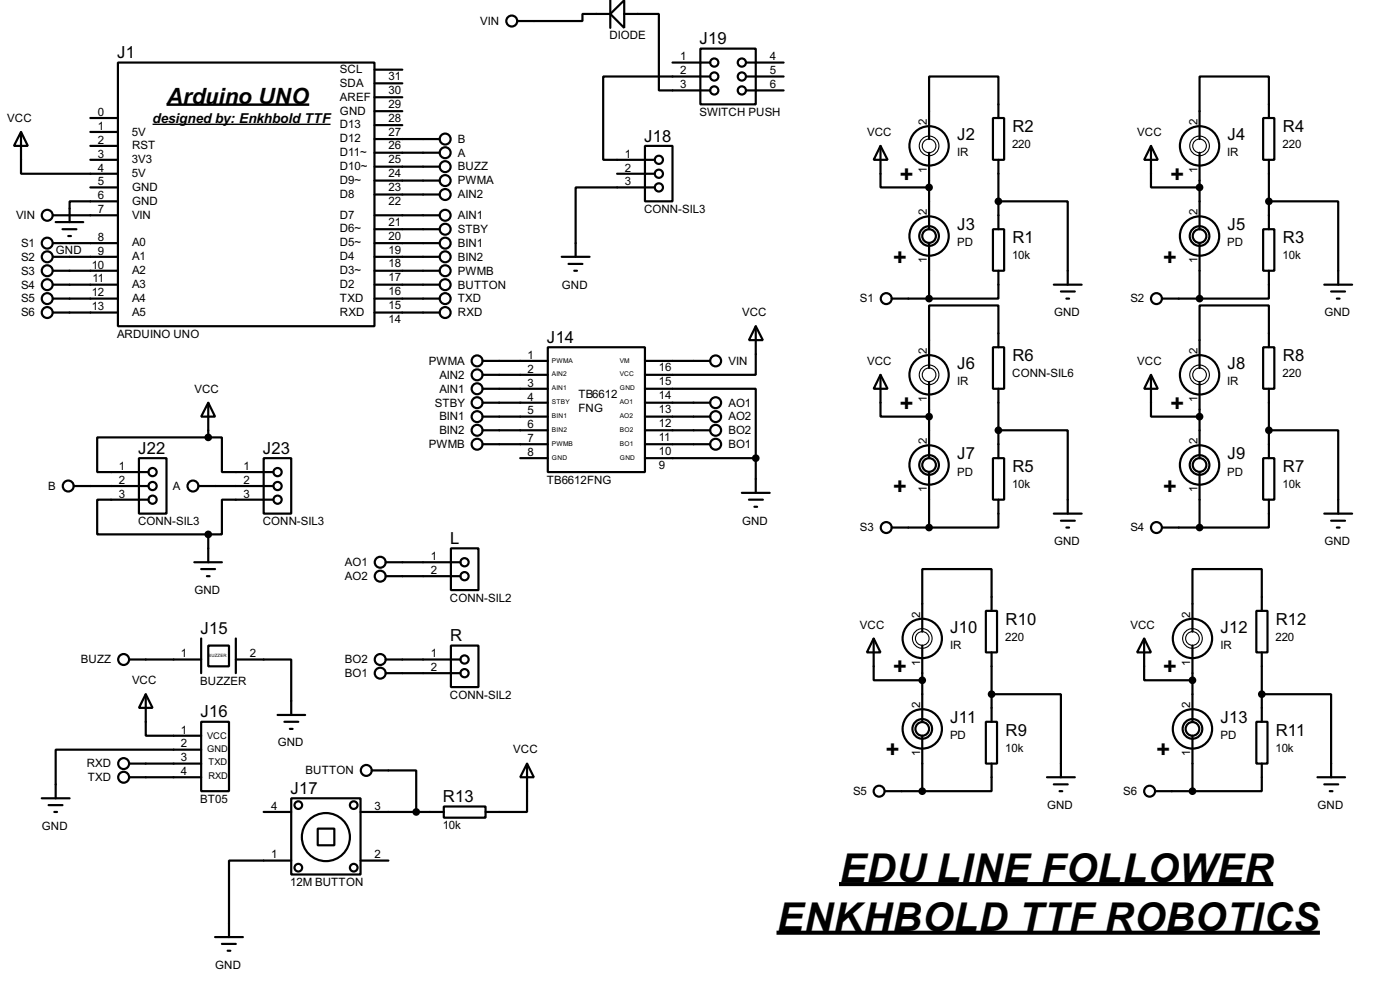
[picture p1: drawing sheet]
<svg xmlns="http://www.w3.org/2000/svg" width="256mm" height="180mm" viewBox="0 0 256 180" stroke-linecap="round" stroke-linejoin="round" font-family="sans-serif">
<g fill="none" stroke="#000" stroke-width=".4">
<path d="M21.6 11.5h47v48.2h-47zM68.6 17.8h5.1M68.6 15.3h5.1M68.6 12.8h5.1M111.8 2.6l2.6-2.5v5zM111.8 2.6h-5.1v1.3h-11.9M111.8 .1v5M114.4 2.6h6.3v14h9.4M123.2 11.5h6.9M128.3 8.9h10.2v10.2h-10.2zM130.1 14h-19.6v15.3h9.4M136.7 11.5h6.9"/>
<path d="M136.7 14h6.9M136.7 16.6h6.9M3.9 24.2l1.2 2.5h-2.5zM3.9 24.2v7.6h17.7M9.7 39.4h11.9M16.6 24.2h5M16.6 26.7h5M16.6 29.3h5M16.6 34.3h5M16.6 21.6h5M21.6 36.9h-8.8v3.8M68.6 39.4h12"/>
<path d="M68.6 33.1h12M68.6 35.6h12M68.6 30.5h12M68.6 28h12M68.6 25.5h12M68.6 22.9h5.1M68.6 20.4h5.1M113.1 31.8h6.8M118.2 26.7h5v10.2h-5zM119.9 34.3h-14.4v12.7M161.3 26.7l1.3 2.6h-2.5zM161.3 26.7v7.6h8.9"/>
<path d="M170.2 28v14M181.9 21.6h2.1v7.7h-2.1zM182.9 21.6v-7.6h-12.7v11.5M182.9 36.9h12.7v15.2M182.9 29.3v12.7M210.9 26.7l1.2 2.6h-2.5zM210.9 26.7v7.6h8.9M219.8 28v14M231.4 21.6h2.1v7.7h-2.1zM232.5 21.6v-7.6h-12.7v11.5M232.5 36.9h12.7v15.2M232.5 29.3v12.7"/>
<path d="M9.7 54.7h11.9M9.7 44.5h11.9M9.7 47h11.9M9.7 49.6h11.9M9.7 57.2h11.9M9.7 52.1h11.9M10.2 40.7h5.1M11.5 42h2.5M12.5 43.2h.5M68.6 54.7h12M68.6 42h12M68.6 44.5h12"/>
<path d="M68.6 47h12M68.6 49.6h12M68.6 57.2h12M68.6 52.1h12M102.9 47h5.1M104.2 48.3h2.5M105.2 49.6h.5M138.5 59.7l1.3 2.6h-2.6zM138.5 59.7v8.9h-20.3M163.4 54.7h6.8M170.2 44.5v10.2M181.9 42h2.1v7.6h-2.1z"/>
<path d="M182.9 49.6v5.1h-12.7M193.1 52.1h5.1M194.4 53.4h2.5M195.4 54.7h.5M212.9 54.7h6.9M219.8 44.5v10.2M231.4 42h2.1v7.6h-2.1zM232.5 49.6v5.1h-12.7M242.6 52.1h5.1M243.9 53.4h2.5M244.9 54.7h.5M38.2 73.7l1.2 2.6h-2.5z"/>
<path d="M38.2 73.7v6.4M88.4 66.1h12M88.4 68.6h12M88.4 71.2h12M88.4 73.7h12M88.4 76.3h12M88.4 78.8h12M100.4 63.6h17.8v22.8h-17.8zM118.2 71.2h20.3v12.7M118.2 66.1h11.9M118.2 73.7h11.9M118.2 76.3h11.9"/>
<path d="M118.2 78.8h11.9M161.3 68.6l1.3 2.6h-2.5zM161.3 68.6v7.7h8.9M170.2 69.9v14M181.9 63.6h2.1v7.6h-2.1zM182.9 63.6v-7.7h-12.7v11.5M182.9 78.8h12.7v15.2M182.9 71.2v12.7M210.9 68.6l1.2 2.6h-2.5zM210.9 68.6v7.7h8.9M219.8 69.9v14M231.4 63.6h2.1v7.6h-2.1z"/>
<path d="M232.5 63.6v-7.7h-12.7v11.5M232.5 78.8h12.7v15.2M232.5 71.2v12.7M13.5 89h13.7M25.5 83.9h5v10.1h-5zM27.2 91.5h-9.4v6.3h20.4M36.4 89h13.7M38.2 80.1h-20.4v6.3h9.4M38.2 80.1h2.5v6.3h9.4M38.2 97.8v5.1M48.3 83.9h5.1v10.1h-5.1zM50.1 91.5h-9.4v6.3h-2.5"/>
<path d="M88.4 81.3h12M95.3 83.9h5.1M118.2 81.3h11.9M118.2 83.9h20.3M135.9 90.2h5.1M137.2 91.5h2.6M138.2 92.8h.5M138.5 83.9v6.3M163.4 96.6h6.8M170.2 86.4v10.2M181.9 83.9h2.1v7.6h-2.1zM182.9 91.5v5.1h-12.7"/>
<path d="M193.1 94h5.1M194.4 95.3h2.5M195.4 96.6h.5M212.9 96.6h6.9M219.8 86.4v10.2M231.4 83.9h2.1v7.6h-2.1zM232.5 91.5v5.1h-12.7M242.6 94h5.1M243.9 95.3h2.5M244.9 96.6h.5M35.6 102.9h5.1M36.9 116.9v6.3"/>
<path d="M36.9 104.2h2.5M37.9 105.5h.5M38.2 118.2h3.8v3.8h-3.8zM43.2 116.9v6.3M70.7 105.5h13.7M70.7 102.9h13.7M82.6 118.2h5.1v7.6h-5.1zM82.6 100.4h5.1v7.6h-5.1zM160.1 116.9l1.2 2.5h-2.5zM160.1 116.9v7.6h8.9M169 118.2v13.9M180.6 111.8h2.1v7.6h-2.1z"/>
<path d="M181.7 111.8v-7.6h-12.7v11.4M181.7 119.4v12.7M209.6 116.9l1.3 2.5h-2.6zM209.6 116.9v7.6h8.9M218.5 118.2v13.9M230.2 111.8h2v7.6h-2zM231.2 111.8v-7.6h-12.7v11.4M231.2 119.4v12.7M23.7 120.7h13.2M23.7 139.8h13.2M26.7 127.1l1.3 2.5h-2.5zM26.7 127.1v7.6h10.2"/>
<path d="M36.9 132.1h5.1v12.7h-5.1zM36.9 137.2h-26.7v8.9M43.2 120.7h10.2v10.2M50.9 130.9h5M52.1 132.1h2.6M53.1 133.4h.5M70.7 120.7h13.7M70.7 123.2h13.7M96.6 139.8l1.2 2.5h-2.5zM96.6 139.8v8.8h-7.6M169 134.7v10.1M180.6 132.1h2.1v7.7h-2.1z"/>
<path d="M181.7 127.1h12.7v15.2M181.7 139.8v5h-12.7M218.5 134.7v10.1M230.2 132.1h2v7.7h-2zM231.2 127.1h12.7v15.2M231.2 139.8v5h-12.7M7.7 146.1h5.1M8.9 147.4h2.6M10 148.6h.5M23.7 142.3h13.2M48.3 148.6h5.1M53.4 146.1h12.7v14h-12.7z"/>
<path d="M53.4 157.5h-11.4v14M58.2 151.7h3.1v3h-3.1zM66.1 148.6h15.2M66.1 157.5h5.1M68.1 141h8.2v7.6M81.3 147.6h7.7v2.1h-7.7zM162.1 144.8h6.9M191.8 142.3h5.1M193.1 143.6h2.5M194.1 144.8h.5M211.6 144.8h6.9M241.4 142.3h5"/>
<path d="M242.6 143.6h2.6M243.6 144.8h.5M39.4 171.5h5.1M40.7 172.8h2.5M41.7 174h.5"/>
<circle cx="93.7" cy="3.9" r="1"/>
<circle cx="130.8" cy="11.5" r=".75"/>
<circle cx="130.8" cy="16.6" r=".75"/>
<circle cx="130.8" cy="14" r=".75"/>
<circle cx="135.9" cy="14" r=".75"/>
<circle cx="135.9" cy="16.6" r=".75"/>
<circle cx="135.9" cy="11.5" r=".75"/>
<circle cx="8.6" cy="39.4" r="1"/>
<circle cx="81.5" cy="28" r="1"/>
<circle cx="81.5" cy="33.1" r="1"/>
<circle cx="81.5" cy="35.6" r="1"/>
<circle cx="81.5" cy="39.4" r="1"/>
<circle cx="81.5" cy="30.5" r="1"/>
<circle cx="81.5" cy="25.5" r="1"/>
<circle cx="120.7" cy="31.8" r=".75"/>
<circle cx="120.7" cy="34.3" r=".75"/>
<circle cx="120.7" cy="29.3" r=".75"/>
<circle cx="170.2" cy="26.7" r="3.6"/>
<circle cx="219.7" cy="26.7" r="3.6"/>
<circle cx="8.6" cy="49.6" r="1"/>
<circle cx="8.6" cy="47" r="1"/>
<circle cx="8.6" cy="44.5" r="1"/>
<circle cx="8.6" cy="57.2" r="1"/>
<circle cx="8.6" cy="52.1" r="1"/>
<circle cx="8.6" cy="54.7" r="1"/>
<circle cx="81.5" cy="42" r="1"/>
<circle cx="81.5" cy="47" r="1"/>
<circle cx="81.5" cy="49.6" r="1"/>
<circle cx="81.5" cy="44.5" r="1"/>
<circle cx="81.5" cy="57.2" r="1"/>
<circle cx="81.5" cy="54.7" r="1"/>
<circle cx="81.5" cy="52.1" r="1"/>
<circle cx="162.3" cy="54.7" r="1"/>
<circle cx="170.2" cy="43.2" r="3.6"/>
<circle cx="170.2" cy="43.2" r="1.8"/>
<circle cx="170.2" cy="43.2" r="1.25"/>
<circle cx="211.8" cy="54.7" r="1"/>
<circle cx="219.7" cy="43.2" r="3.6"/>
<circle cx="219.7" cy="43.2" r="1.8"/>
<circle cx="219.7" cy="43.2" r="1.25"/>
<circle cx="87.4" cy="73.7" r="1"/>
<circle cx="87.4" cy="71.2" r="1"/>
<circle cx="87.4" cy="68.6" r="1"/>
<circle cx="87.4" cy="78.8" r="1"/>
<circle cx="87.4" cy="66.1" r="1"/>
<circle cx="87.4" cy="76.3" r="1"/>
<circle cx="131.1" cy="78.8" r="1"/>
<circle cx="131.1" cy="76.3" r="1"/>
<circle cx="131.1" cy="73.7" r="1"/>
<circle cx="131.1" cy="66.1" r="1"/>
<circle cx="170.2" cy="68.6" r="3.6"/>
<circle cx="219.7" cy="68.6" r="3.6"/>
<circle cx="12.5" cy="89" r="1"/>
<circle cx="27.9" cy="89" r=".75"/>
<circle cx="27.9" cy="91.5" r=".75"/>
<circle cx="27.9" cy="86.4" r=".75"/>
<circle cx="35.3" cy="89" r="1"/>
<circle cx="50.8" cy="89" r=".75"/>
<circle cx="50.8" cy="86.4" r=".75"/>
<circle cx="50.8" cy="91.5" r=".75"/>
<circle cx="87.4" cy="81.3" r="1"/>
<circle cx="131.1" cy="81.3" r="1"/>
<circle cx="162.3" cy="96.6" r="1"/>
<circle cx="170.2" cy="85.1" r="3.6"/>
<circle cx="170.2" cy="85.1" r="1.8"/>
<circle cx="170.2" cy="85.1" r="1.25"/>
<circle cx="211.8" cy="96.6" r="1"/>
<circle cx="219.7" cy="85.1" r="3.6"/>
<circle cx="219.7" cy="85.1" r="1.8"/>
<circle cx="219.7" cy="85.1" r="1.25"/>
<circle cx="69.6" cy="102.9" r="1"/>
<circle cx="69.6" cy="105.5" r="1"/>
<circle cx="85.1" cy="102.9" r=".75"/>
<circle cx="85.1" cy="105.5" r=".75"/>
<circle cx="168.9" cy="116.9" r="3.6"/>
<circle cx="218.4" cy="116.9" r="3.6"/>
<circle cx="22.6" cy="139.8" r="1"/>
<circle cx="22.6" cy="120.7" r="1"/>
<circle cx="69.6" cy="123.2" r="1"/>
<circle cx="69.6" cy="120.7" r="1"/>
<circle cx="85.1" cy="120.7" r=".75"/>
<circle cx="85.1" cy="123.2" r=".75"/>
<circle cx="168.9" cy="133.4" r="3.6"/>
<circle cx="168.9" cy="133.4" r="1.8"/>
<circle cx="168.9" cy="133.4" r="1.25"/>
<circle cx="218.4" cy="133.4" r="3.6"/>
<circle cx="218.4" cy="133.4" r="1.8"/>
<circle cx="218.4" cy="133.4" r="1.25"/>
<circle cx="22.6" cy="142.3" r="1"/>
<circle cx="54.6" cy="147.4" r=".7"/>
<circle cx="54.6" cy="158.8" r=".7"/>
<circle cx="59.7" cy="153.2" r="4.4"/>
<circle cx="64.8" cy="158.8" r=".7"/>
<circle cx="64.8" cy="147.4" r=".7"/>
<circle cx="67.1" cy="141" r="1"/>
<circle cx="161" cy="144.8" r="1"/>
<circle cx="210.6" cy="144.8" r="1"/>
</g>
<path d="M30.5 19.2h26.2" fill="none" stroke="#000" stroke-width=".45"/>
<path d="M28 22.8h32.6" fill="none" stroke="#000" stroke-width=".25"/>
<g fill="none" stroke="#000" stroke-width=".2">
<circle cx="170.2" cy="26.7" r="1.8"/>
<circle cx="170.2" cy="26.7" r="1.25"/>
<circle cx="219.7" cy="26.7" r="1.8"/>
<circle cx="219.7" cy="26.7" r="1.25"/>
<circle cx="170.2" cy="68.6" r="1.8"/>
<circle cx="170.2" cy="68.6" r="1.25"/>
<circle cx="219.7" cy="68.6" r="1.8"/>
<circle cx="219.7" cy="68.6" r="1.25"/>
<circle cx="168.9" cy="116.9" r="1.8"/>
<circle cx="168.9" cy="116.9" r="1.25"/>
<circle cx="218.4" cy="116.9" r="1.8"/>
<circle cx="218.4" cy="116.9" r="1.25"/>
</g>
<g fill="#000" stroke="#000" stroke-width=".4">
<circle cx="170.2" cy="34.3" r=".5"/>
<circle cx="182.9" cy="36.9" r=".5"/>
<circle cx="219.7" cy="34.3" r=".5"/>
<circle cx="232.4" cy="36.9" r=".5"/>
<circle cx="170.2" cy="54.7" r=".5"/>
<circle cx="219.7" cy="54.7" r=".5"/>
<circle cx="170.2" cy="76.3" r=".5"/>
<circle cx="182.9" cy="78.8" r=".5"/>
<circle cx="219.7" cy="76.3" r=".5"/>
<circle cx="232.4" cy="78.8" r=".5"/>
<circle cx="38.1" cy="97.8" r=".5"/>
<circle cx="38.1" cy="80.1" r=".5"/>
<circle cx="138.4" cy="83.9" r=".5"/>
<circle cx="170.2" cy="96.6" r=".5"/>
<circle cx="219.7" cy="96.6" r=".5"/>
<circle cx="168.9" cy="124.5" r=".5"/>
<circle cx="181.6" cy="127.1" r=".5"/>
<circle cx="218.4" cy="124.5" r=".5"/>
<circle cx="231.1" cy="127.1" r=".5"/>
<circle cx="76.2" cy="148.6" r=".5"/>
<circle cx="168.9" cy="144.8" r=".5"/>
<circle cx="218.4" cy="144.8" r=".5"/>
</g>
<path d="M142.3 170.7h99.5M153.7 161.8h79.6" fill="none" stroke="#000" stroke-width=".75" stroke-linecap="butt"/>
<g font-size="8.2">
<text x="153.8" y="161.5">EDU LINE FOLLOWER</text>
<text x="142.4" y="170.4">ENKHBOLD TTF ROBOTICS</text>
</g>
<g font-size="4.8">
<text x="167.6" y="33" transform="rotate(-90 167.6 33)">+</text>
<text x="217.2" y="33.1" transform="rotate(-90 217.2 33.1)">+</text>
<text x="166.4" y="48.3" transform="rotate(-90 166.4 48.3)">+</text>
<text x="215.9" y="48.3" transform="rotate(-90 215.9 48.3)">+</text>
<text x="167.6" y="75" transform="rotate(-90 167.6 75)">+</text>
<text x="217.2" y="75" transform="rotate(-90 217.2 75)">+</text>
<text x="166.4" y="90.2" transform="rotate(-90 166.4 90.2)">+</text>
<text x="215.9" y="90.2" transform="rotate(-90 215.9 90.2)">+</text>
<text x="166.4" y="123.2" transform="rotate(-90 166.4 123.2)">+</text>
<text x="215.9" y="123.2" transform="rotate(-90 215.9 123.2)">+</text>
<text x="165.1" y="138.5" transform="rotate(-90 165.1 138.5)">+</text>
<text x="214.6" y="138.5" transform="rotate(-90 214.6 138.5)">+</text>
</g>
<text font-size="4.6" x="30.6" y="19">Arduino UNO</text>
<g font-size="3.4">
<text x="111.7" y="-.7">D1</text>
<text x="21.5" y="10.6">J1</text>
<text x="128.2" y="8.1">J19</text>
<text x="118" y="25.9">J18</text>
<text x="175.4" y="25.7">J2</text>
<text x="185.5" y="24.2">R2</text>
<text x="224.9" y="25.7">J4</text>
<text x="235" y="24.2">R4</text>
<text x="175.4" y="42.2">J3</text>
<text x="185.5" y="44.5">R1</text>
<text x="224.9" y="42.2">J5</text>
<text x="235" y="44.5">R3</text>
<text x="100.2" y="62.8">J14</text>
<text x="175.4" y="67.6">J6</text>
<text x="185.5" y="66.1">R6</text>
<text x="224.9" y="67.6">J8</text>
<text x="235" y="66.1">R8</text>
<text x="25.3" y="83.1">J22</text>
<text x="48.2" y="83.1">J23</text>
<text x="175.4" y="84.1">J7</text>
<text x="185.5" y="86.4">R5</text>
<text x="224.9" y="84.1">J9</text>
<text x="235" y="86.4">R7</text>
<text x="82.5" y="99.6">L</text>
<text x="36.7" y="116.1">J15</text>
<text x="82.5" y="117.4">R</text>
<text x="174.1" y="115.8">J10</text>
<text x="184.2" y="114.4">R10</text>
<text x="223.6" y="115.8">J12</text>
<text x="233.7" y="114.4">R12</text>
<text x="36.7" y="131.3">J16</text>
<text x="174.1" y="132.4">J11</text>
<text x="184.2" y="134.7">R9</text>
<text x="223.6" y="132.4">J13</text>
<text x="233.7" y="134.7">R11</text>
<text x="53.2" y="145.3">J17</text>
<text x="81.2" y="146.8">R13</text>
</g>
<text font-size="2.8" x="28" y="22.6">designed by: Enkhbold TTF</text>
<g font-size="2.4">
<text x="88" y="4.6">VIN</text>
<text x="111.6" y="7.2">DIODE</text>
<text x="124.6" y="11.1">1</text>
<text x="141" y="11.1">4</text>
<text x="62.3" y="15.9">SDA</text>
<text x="62.3" y="13.4">SCL</text>
<text x="71.2" y="17.1">30</text>
<text x="71.2" y="14.6">31</text>
<text x="124.6" y="13.6">2</text>
<text x="124.6" y="16.2">3</text>
<text x="141" y="13.6">5</text>
<text x="141" y="16.2">6</text>
<text x="1.3" y="22.3">VCC</text>
<text x="18" y="23.8">1</text>
<text x="18" y="21.2">0</text>
<text x="62.3" y="23.5">D13</text>
<text x="62.3" y="21">GND</text>
<text x="62.3" y="18.5">AREF</text>
<text x="71.2" y="22.2">28</text>
<text x="71.2" y="19.7">29</text>
<text x="128.1" y="21.2">SWITCH PUSH</text>
<text x="169.8" y="22.9" transform="rotate(-90 169.8 22.9)">2</text>
<text x="219.4" y="22.9" transform="rotate(-90 219.4 22.9)">2</text>
<text x="18" y="26.3">2</text>
<text x="18" y="28.9">3</text>
<text x="24.2" y="24.8">5V</text>
<text x="24.2" y="29.8">3V3</text>
<text x="24.2" y="27.3">RST</text>
<text x="62.3" y="28.6">D11~</text>
<text x="62.3" y="26.1">D12</text>
<text x="71.2" y="29.8">25</text>
<text x="71.2" y="27.3">26</text>
<text x="71.2" y="24.8">27</text>
<text x="83.9" y="28.6">A</text>
<text x="83.9" y="26.1">B</text>
<text x="114.5" y="28.9">1</text>
<text x="158.8" y="24.9">VCC</text>
<text x="175.3" y="28.6">IR</text>
<text x="185.4" y="27.2">220</text>
<text x="208.3" y="24.9">VCC</text>
<text x="224.8" y="28.6">IR</text>
<text x="235" y="27.2">220</text>
<text x="18" y="31.4">4</text>
<text x="18" y="33.9">5</text>
<text x="24.2" y="32.4">5V</text>
<text x="24.2" y="34.9">GND</text>
<text x="62.3" y="33.7">D9~</text>
<text x="62.3" y="31.2">D10~</text>
<text x="71.2" y="34.9">23</text>
<text x="71.2" y="32.4">24</text>
<text x="83.9" y="33.8">PWMA</text>
<text x="83.9" y="31.2">BUZZ</text>
<text x="114.5" y="31.4">2</text>
<text x="114.5" y="33.9">3</text>
<text x="169.8" y="31.6" transform="rotate(-90 169.8 31.6)">1</text>
<text x="219.4" y="31.7" transform="rotate(-90 219.4 31.7)">1</text>
<text x="2.9" y="40.1">VIN</text>
<text x="18" y="36.5">6</text>
<text x="18" y="39">7</text>
<text x="24.2" y="37.5">GND</text>
<text x="24.2" y="40">VIN</text>
<text x="62.3" y="40">D7</text>
<text x="62.3" y="36.2">D8</text>
<text x="71.2" y="41.3">21</text>
<text x="71.2" y="37.5">22</text>
<text x="83.9" y="36.3">AIN2</text>
<text x="83.9" y="40.1">AIN1</text>
<text x="118" y="39">CONN-SIL3</text>
<text x="169.8" y="39.4" transform="rotate(-90 169.8 39.4)">2</text>
<text x="219.4" y="39.4" transform="rotate(-90 219.4 39.4)">2</text>
<text x="3.9" y="47.7">S2</text>
<text x="3.9" y="45.2">S1</text>
<text x="10.2" y="46.5">GND</text>
<text x="18" y="44.1">8</text>
<text x="18" y="46.6">9</text>
<text x="24.2" y="45.1">A0</text>
<text x="24.2" y="47.6">A1</text>
<text x="62.3" y="47.6">D4</text>
<text x="62.3" y="45.1">D5~</text>
<text x="62.3" y="42.6">D6~</text>
<text x="71.2" y="46.4">19</text>
<text x="71.2" y="43.9">20</text>
<text x="83.9" y="42.7">STBY</text>
<text x="83.9" y="45.2">BIN1</text>
<text x="83.9" y="47.7">BIN2</text>
<text x="175.3" y="45.1">PD</text>
<text x="185.4" y="47.4">10k</text>
<text x="224.8" y="45.1">PD</text>
<text x="235" y="47.4">10k</text>
<text x="3.9" y="50.3">S3</text>
<text x="3.9" y="52.8">S4</text>
<text x="16.8" y="49.2">10</text>
<text x="17" y="51.7">11</text>
<text x="24.2" y="50.2">A2</text>
<text x="24.2" y="52.8">A3</text>
<text x="62.3" y="52.8">D2</text>
<text x="62.3" y="50.2">D3~</text>
<text x="71.2" y="54">16</text>
<text x="71.2" y="51.5">17</text>
<text x="71.2" y="48.9">18</text>
<text x="83.9" y="50.3">PWMB</text>
<text x="83.9" y="52.8">BUTTON</text>
<text x="102.9" y="52.8">GND</text>
<text x="169.8" y="48.2" transform="rotate(-90 169.8 48.2)">1</text>
<text x="219.4" y="48.2" transform="rotate(-90 219.4 48.2)">1</text>
<text x="3.9" y="55.4">S5</text>
<text x="3.9" y="57.9">S6</text>
<text x="16.8" y="54.3">12</text>
<text x="16.8" y="56.8">13</text>
<text x="24.2" y="55.3">A4</text>
<text x="24.2" y="57.8">A5</text>
<text x="62.3" y="57.8">RXD</text>
<text x="62.3" y="55.3">TXD</text>
<text x="71.2" y="59.1">14</text>
<text x="71.2" y="56.6">15</text>
<text x="83.9" y="57.9">RXD</text>
<text x="83.9" y="55.4">TXD</text>
<text x="135.9" y="57.9">VCC</text>
<text x="157.5" y="55.4">S1</text>
<text x="193.1" y="57.9">GND</text>
<text x="207.1" y="55.4">S2</text>
<text x="242.6" y="57.9">GND</text>
<text x="21.4" y="61.8">ARDUINO UNO</text>
<text x="96.7" y="65.6">1</text>
<text x="169.8" y="64.8" transform="rotate(-90 169.8 64.8)">2</text>
<text x="219.4" y="64.8" transform="rotate(-90 219.4 64.8)">2</text>
<text x="35.6" y="71.9">VCC</text>
<text x="78.6" y="66.7">PWMA</text>
<text x="80.5" y="69.3">AIN2</text>
<text x="80.5" y="71.9">AIN1</text>
<text x="96.7" y="68.2">2</text>
<text x="96.7" y="70.8">3</text>
<text x="120.7" y="70.5">15</text>
<text x="120.7" y="68">16</text>
<text x="133.4" y="66.7">VIN</text>
<text x="158.8" y="66.7">VCC</text>
<text x="175.3" y="70.5">IR</text>
<text x="185.4" y="69.1">CONN-SIL6</text>
<text x="208.3" y="66.7">VCC</text>
<text x="224.8" y="70.5">IR</text>
<text x="235" y="69.1">220</text>
<text x="79.6" y="74.4">STBY</text>
<text x="80.5" y="76.9">BIN1</text>
<text x="96.7" y="73.3">4</text>
<text x="96.7" y="75.8">5</text>
<text x="106" y="72.8">TB6612</text>
<text x="106" y="75.4">FNG</text>
<text x="120.7" y="75.6">13</text>
<text x="120.7" y="73">14</text>
<text x="133.4" y="76.9">AO2</text>
<text x="133.4" y="74.4">AO1</text>
<text x="169.8" y="73.6" transform="rotate(-90 169.8 73.6)">1</text>
<text x="219.4" y="73.6" transform="rotate(-90 219.4 73.6)">1</text>
<text x="78.6" y="82">PWMB</text>
<text x="80.5" y="79.5">BIN2</text>
<text x="96.7" y="78.3">6</text>
<text x="96.7" y="80.9">7</text>
<text x="96.7" y="83.5">8</text>
<text x="120.7" y="83.2">10</text>
<text x="120.7" y="80.7">11</text>
<text x="120.7" y="78.2">12</text>
<text x="133.4" y="79.5">BO2</text>
<text x="133.4" y="82">BO1</text>
<text x="169.8" y="81.3" transform="rotate(-90 169.8 81.3)">2</text>
<text x="219.4" y="81.3" transform="rotate(-90 219.4 81.3)">2</text>
<text x="8.8" y="89.6">B</text>
<text x="21.8" y="86">1</text>
<text x="21.8" y="88.5">2</text>
<text x="31.7" y="89.6">A</text>
<text x="44.6" y="86">1</text>
<text x="44.6" y="88.5">2</text>
<text x="100.2" y="88.5">TB6612FNG</text>
<text x="120.7" y="85.7">9</text>
<text x="175.3" y="87.1">PD</text>
<text x="185.4" y="89.4">10k</text>
<text x="224.8" y="87.1">PD</text>
<text x="235" y="89.4">10k</text>
<text x="21.8" y="91.1">3</text>
<text x="44.6" y="91.1">3</text>
<text x="169.8" y="90.1" transform="rotate(-90 169.8 90.1)">1</text>
<text x="219.4" y="90.1" transform="rotate(-90 219.4 90.1)">1</text>
<text x="25.3" y="96.1">CONN-SIL3</text>
<text x="48.1" y="96.1">CONN-SIL3</text>
<text x="135.9" y="96">GND</text>
<text x="157.5" y="97.3">S3</text>
<text x="193.1" y="99.8">GND</text>
<text x="207.1" y="97.3">S4</text>
<text x="242.6" y="99.8">GND</text>
<text x="63.2" y="106.2">AO2</text>
<text x="63.2" y="103.6">AO1</text>
<text x="78.9" y="102.5">1</text>
<text x="78.9" y="105.1">2</text>
<text x="35.6" y="108.7">GND</text>
<text x="82.4" y="110.1">CONN-SIL2</text>
<text x="168.6" y="113.1" transform="rotate(-90 168.6 113.1)">2</text>
<text x="218" y="113" transform="rotate(-90 218 113)">2</text>
<text x="157.5" y="115.1">VCC</text>
<text x="174" y="118.8">IR</text>
<text x="184.1" y="117.3">220</text>
<text x="207.1" y="115.1">VCC</text>
<text x="223.6" y="118.8">IR</text>
<text x="233.7" y="117.3">220</text>
<text x="14.8" y="121.4">BUZZ</text>
<text x="24.2" y="125.2">VCC</text>
<text x="33.2" y="120.3">1</text>
<text x="36.7" y="125.3">BUZZER</text>
<text x="45.8" y="120.3">2</text>
<text x="63.2" y="121.4">BO2</text>
<text x="63.2" y="123.9">BO1</text>
<text x="78.9" y="120.3">1</text>
<text x="78.9" y="122.8">2</text>
<text x="168.6" y="121.9" transform="rotate(-90 168.6 121.9)">1</text>
<text x="218" y="121.8" transform="rotate(-90 218 121.8)">1</text>
<text x="82.4" y="127.9">CONN-SIL2</text>
<text x="168.6" y="129.6" transform="rotate(-90 168.6 129.6)">2</text>
<text x="218" y="129.5" transform="rotate(-90 218 129.5)">2</text>
<text x="33.2" y="134.3">1</text>
<text x="33.2" y="136.8">2</text>
<text x="50.9" y="136.6">GND</text>
<text x="94" y="137.9">VCC</text>
<text x="174" y="135.3">PD</text>
<text x="184.1" y="137.6">10k</text>
<text x="223.6" y="135.3">PD</text>
<text x="233.7" y="137.6">10k</text>
<text x="15.9" y="140.5">RXD</text>
<text x="16.1" y="143">TXD</text>
<text x="33.2" y="139.4">3</text>
<text x="33.2" y="141.9">4</text>
<text x="56" y="141.7">BUTTON</text>
<text x="168.6" y="138.4" transform="rotate(-90 168.6 138.4)">1</text>
<text x="218" y="138.3" transform="rotate(-90 218 138.3)">1</text>
<text x="36.7" y="146.9">BT05</text>
<text x="49.7" y="148.2">4</text>
<text x="68.6" y="148.2">3</text>
<text x="156.3" y="145.5">S5</text>
<text x="191.8" y="148.1">GND</text>
<text x="205.8" y="145.5">S6</text>
<text x="241.4" y="148.1">GND</text>
<text x="7.7" y="151.9">GND</text>
<text x="81.1" y="151.8">10k</text>
<text x="49.7" y="157.1">1</text>
<text x="68.6" y="157.1">2</text>
<text x="53.2" y="162.2">12M BUTTON</text>
<text x="39.4" y="177.3">GND</text>
</g>
<g font-size="1.9">
<text x="37.9" y="135.2">VCC</text>
<text x="37.9" y="137.7">GND</text>
<text x="38.2" y="140">TXD</text>
<text x="38.2" y="142.6">RXD</text>
</g>
<g font-size="1.4">
<text x="101.1" y="66.3">PWMA</text>
<text x="101.1" y="68.9">AIN2</text>
<text x="101.1" y="71.5">AIN1</text>
<text x="113.6" y="66.3">VM</text>
<text x="113.6" y="68.9">VCC</text>
<text x="113.6" y="71.5">GND</text>
<text x="101.1" y="74">STBY</text>
<text x="101.1" y="76.5">BIN1</text>
<text x="113.6" y="74">AO1</text>
<text x="113.6" y="76.5">AO2</text>
<text x="101.1" y="79">BIN2</text>
<text x="101.1" y="81.6">PWMB</text>
<text x="113.6" y="79">BO2</text>
<text x="113.6" y="81.6">BO1</text>
<text x="101.1" y="84.2">GND</text>
<text x="113.6" y="84.2">GND</text>
</g>
<text font-size=".9" x="38.2" y="120.2">BUZZER</text>
</svg>
